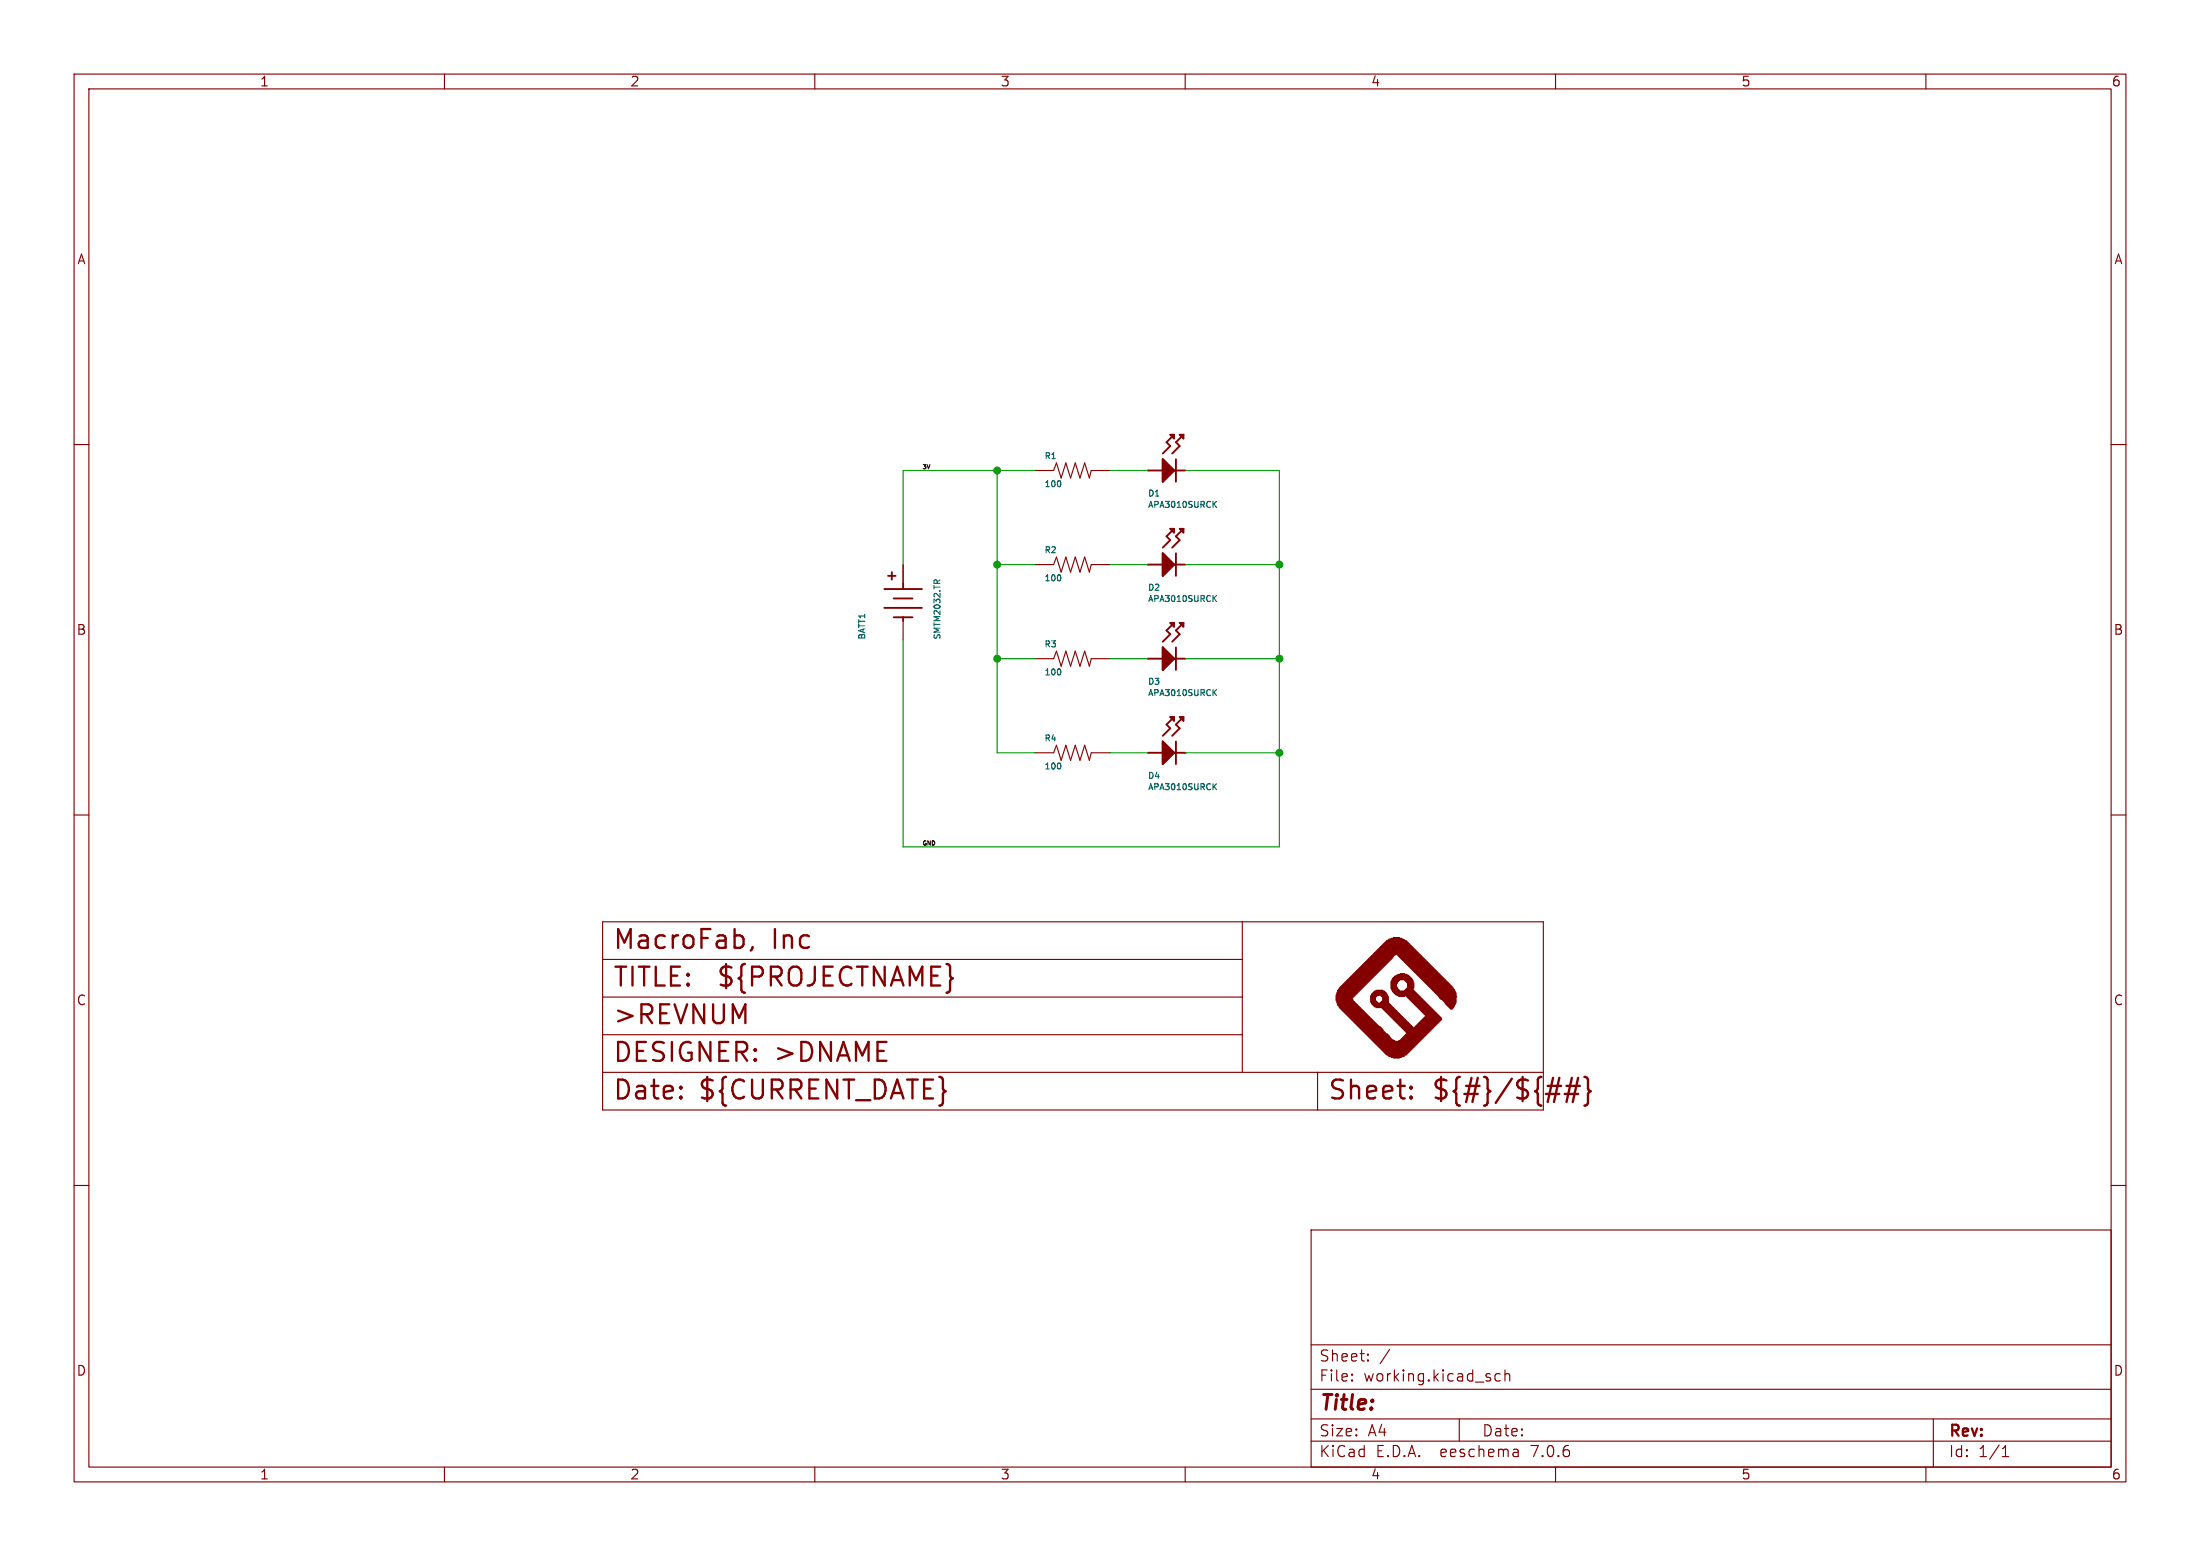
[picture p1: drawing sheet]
<svg xmlns="http://www.w3.org/2000/svg" width="297mm" height="210mm" viewBox="0 0 297 210" stroke-linecap="round" stroke-linejoin="round" font-family="sans-serif">
<g fill="none" stroke="#840000" stroke-width=".15">
<path d="M10 10h277v190h-277zM12 12h273v186h-273zM60 10v2M110 10v2M160 10v2M210 10v2M260 10v2M10 60h2M285 60h2M121.9 76.2v2.5M139.7 63.5h2.5l.4-1 .7 2 .6-2 .6 2 .7-2 .6 2 .6-2 .7 2 .2-1h2.6M139.7 76.2h2.5l.4-1 .7 2 .6-2 .6 2 .7-2 .6 2 .6-2 .7 2 .2-1h2.6"/>
<path d="M154.9 76.2h.1M154.9 63.5h.1M160 76.2h.1M160 63.5h.1M121.9 83.8v2.6M139.7 88.9h2.5l.4-1 .7 2 .6-2 .6 2 .7-2 .6 2 .6-2 .7 2 .2-1h2.6M154.9 88.9h.1M160 88.9h.1M10 110h2M139.7 101.6h2.5l.4-1 .7 2 .6-2 .6 2 .7-2 .6 2 .6-2 .7 2 .2-1h2.6M154.9 101.6h.1M160 101.6h.1"/>
<path d="M285 110h2M81.4 124.4h127v25.4h-127zM81.4 134.6h86.3M81.4 139.7h86.3M81.4 129.5h86.3M167.7 124.4v20.3M10 160h2M81.4 144.7h127M177.9 144.7v5.1M285 160h2M177 166h108v32h-108zM60 198v2"/>
<path d="M110 198v2M160 198v2M177 194.5h108M177 191.5h108M177 187.5h108M177 181.5h108M182.5 186.3h.1l-.1 .1M182.5 186.3v.1M182.5 185.5v.1M182.5 185.5h.1l-.1 .1M184.7 183.6v.1M184.7 183.6h-.1l.1 .1"/>
<path d="M184.7 182.8v.1M184.7 182.8h-.1l.1 .1M187.6 182.1l-1.3 2M197 191.5v3M202.5 185.5l-.4-.1-.3 .3v.4l.2 .2 .1 .1 .4-.1M203.2 185.5a.37 .37 0 0 1 .6 .1v.8M203.2 184.9v1.5M204.9 195.7l.1 .9M205 196.5l-.2 .1M205 196h-.2M210 198v2M260 198v2"/>
<path d="M261 191.5v6.5M270.3 196.6h.9M270.3 195.5l.4-.4v1.5"/>
</g>
<g fill="none" stroke="#006464" stroke-width=".15">
<path d="M126.1 78.4l.1-.1 .3 .1M126.9 78.3l-.4 .2M143.1 65l.1 .2-.1 .4M143.1 77.7l.1 .2-.1 .4M163.9 68l.3 .5M164.2 67.7l-.4 .4M143.1 90.4l.1 .2-.1 .4M163.9 80.7l.3 .5M163.9 93.4l.3 .5M164.2 80.4l-.4 .4M164.2 93.1l-.4 .4M143.1 103.1l.1 .2-.1 .4"/>
<path d="M163.9 106.1l.3 .5M164.2 105.8l-.4 .4"/>
</g>
<g fill="none" stroke="#840000" stroke-width=".25">
<path d="M158 58.7h.5v.5zM158.5 58.7l-1 1 .5 .5-1 1M159.3 58.7h.5v.5zM159.8 58.7l-1.1 1 .6 .5-1.1 1M119.4 79.5h5.1M119.9 77.7h1M120.4 77.2v1M121.9 78.7v.8M154.9 76.2h5.1M154.9 63.5h5.1M157 62l1.5 1.5-1.5 1.5zM157 74.7l1.5 1.5-1.5 1.5z"/>
<path d="M158 71.4h.5v.5zM158.5 71.4l-1 1 .5 .5-1 1M158.7 62v3M158.7 74.7v3M159.3 71.4h.5v.5zM159.8 71.4l-1.1 1 .6 .5-1.1 1M119.4 82h5.1M120.6 83.3h2.6M120.6 80.8h2.6M121.9 83.3v.5M154.9 88.9h5.1M157 87.4l1.5 1.5-1.5 1.5z"/>
<path d="M158 84.1h.5v.5zM158 96.8h.5v.5zM158.5 96.8l-1 1 .5 .5-1 1M158.5 84.1l-1 1 .5 .5-1 1M158.7 87.4v3M159.3 84.1h.5v.5zM159.3 96.8h.5v.5zM159.8 96.8l-1.1 1 .6 .5-1.1 1M159.8 84.1l-1.1 1 .6 .5-1.1 1M154.9 101.6h5.1M157 100.1l1.5 1.5-1.5 1.5zM158.7 100.1v3"/>
</g>
<g fill="#840000" stroke="#840000" stroke-width=".25">
<path d="M157 74.7l1.5 1.5-1.5 1.5z"/>
<path d="M157 100.1l1.5 1.5-1.5 1.5z"/>
<path d="M157 62l1.5 1.5-1.5 1.5z"/>
<path d="M157 87.4l1.5 1.5-1.5 1.5z"/>
</g>
<g fill="#840000" stroke="#840000" stroke-width=".15">
<path d="M180.4 135h2.2v.1h-2.2z"/>
<path d="M180.4 134.9h2.2v.1h-2.2z"/>
<path d="M180.4 134.8h2.1v.1h-2.1z"/>
<path d="M180.4 134.7h2.1v.1h-2.1z"/>
<path d="M180.4 134.6h2.2v.1h-2.2z"/>
<path d="M180.4 134.5h2.3v.1h-2.3z"/>
<path d="M180.4 134.4h2.4v.1h-2.4z"/>
<path d="M180.4 134.3h2.5v.1h-2.5z"/>
<path d="M180.5 135.3h2.4v.1h-2.4z"/>
<path d="M180.5 135.2h2.3v.1h-2.3z"/>
<path d="M180.5 135.1h2.2v.1h-2.2z"/>
<path d="M180.5 134.2h2.5v.1h-2.5z"/>
<path d="M180.5 134.1h2.6v.1h-2.6z"/>
<path d="M180.5 134h2.7v.1h-2.7z"/>
<path d="M180.6 135.6h2.6v.1h-2.6z"/>
<path d="M180.6 135.5h2.5v.1h-2.5z"/>
<path d="M180.6 135.4h2.4v.1h-2.4z"/>
<path d="M180.6 133.9h2.7v.1h-2.7z"/>
<path d="M180.6 133.8h2.8v.1h-2.8z"/>
<path d="M180.6 133.7h2.9v.1h-2.9z"/>
<path d="M180.7 135.7h2.6v.1h-2.6z"/>
<path d="M180.7 133.6h2.9v.1h-2.9z"/>
<path d="M180.8 135.9h2.7v.1h-2.7z"/>
<path d="M180.8 135.8h2.6v.1h-2.6z"/>
<path d="M180.8 133.5h2.9v.1h-2.9z"/>
<path d="M180.8 133.4h3v.1h-3z"/>
<path d="M180.9 136h2.7v.1h-2.7z"/>
<path d="M180.9 133.2h3v.2h-3z"/>
<path d="M181 136.1h2.7v.1h-2.7z"/>
<path d="M181 133.1h3v.1h-3z"/>
<path d="M181.1 136.2h2.7v.1h-2.7z"/>
<path d="M181.1 133h3v.1h-3z"/>
<path d="M181.2 136.3h2.7v.1h-2.7z"/>
<path d="M181.2 132.9h3.1v.1h-3.1z"/>
<path d="M181.3 136.4h2.7v.1h-2.7z"/>
<path d="M181.3 132.8h3.1v.1h-3.1z"/>
<path d="M181.4 136.5h2.7v.1h-2.7z"/>
<path d="M181.4 132.7h3.1v.1h-3.1z"/>
<path d="M181.5 136.6h2.8v.1h-2.8z"/>
<path d="M181.5 132.6h3.1v.1h-3.1z"/>
<path d="M181.6 136.7h2.8v.1h-2.8z"/>
<path d="M181.6 132.5h3.1v.1h-3.1z"/>
<path d="M181.7 136.8h2.8v.1h-2.8z"/>
<path d="M181.7 132.4h3.1v.1h-3.1z"/>
<path d="M181.8 136.9h2.8v.1h-2.8z"/>
<path d="M181.8 132.3h3.1v.1h-3.1z"/>
<path d="M181.9 137h2.8v.1h-2.8z"/>
<path d="M181.9 132.2h3.1v.1h-3.1z"/>
<path d="M182 137.1h2.8v.1h-2.8z"/>
<path d="M182 132.1h3.1v.1h-3.1z"/>
<path d="M182.1 137.2h2.8v.1h-2.8z"/>
<path d="M182.1 132h3.1v.1h-3.1z"/>
<path d="M182.2 137.3h2.8v.1h-2.8z"/>
<path d="M182.2 131.9h3.1v.1h-3.1z"/>
<path d="M182.3 137.4h2.8v.1h-2.8z"/>
<path d="M182.3 131.8h3.1v.1h-3.1z"/>
<path d="M182.4 137.5h2.8v.1h-2.8z"/>
<path d="M182.4 131.7h3.1v.1h-3.1z"/>
<path d="M182.5 137.6h2.8v.1h-2.8z"/>
<path d="M182.5 131.6h3.1v.1h-3.1z"/>
<path d="M182.6 137.7h2.8v.1h-2.8z"/>
<path d="M182.6 131.5h3.1v.1h-3.1z"/>
<path d="M182.7 137.8h2.8v.1h-2.8z"/>
<path d="M182.7 131.4h3.1v.1h-3.1z"/>
<path d="M182.8 137.9h2.8v.1h-2.8z"/>
<path d="M182.8 131.3h3.1v.1h-3.1z"/>
<path d="M182.9 138h2.8v.1h-2.8z"/>
<path d="M182.9 131.2h3.1v.1h-3.1z"/>
<path d="M183 138.1h2.8v.1h-2.8z"/>
<path d="M183 131.1h3.1v.1h-3.1z"/>
<path d="M183.1 138.2h2.8v.1h-2.8z"/>
<path d="M183.1 131h3.1v.1h-3.1z"/>
<path d="M183.2 138.3h2.8v.1h-2.8z"/>
<path d="M183.2 130.9h3.1v.1h-3.1z"/>
<path d="M183.3 138.4h2.8v.1h-2.8z"/>
<path d="M183.3 130.8h3.1v.1h-3.1z"/>
<path d="M183.4 138.5h2.9v.1h-2.9z"/>
<path d="M183.4 130.7h3.1v.1h-3.1z"/>
<path d="M183.5 138.6h2.9v.1h-2.9z"/>
<path d="M183.5 130.6h3.1v.1h-3.1z"/>
<path d="M183.6 138.7h2.9v.1h-2.9z"/>
<path d="M183.6 130.5h3.1v.1h-3.1z"/>
<path d="M183.7 138.8h2.9v.1h-2.9z"/>
<path d="M183.7 130.4h3.1v.1h-3.1z"/>
<path d="M183.8 138.9h2.9v.1h-2.9z"/>
<path d="M183.8 130.3h3.1v.1h-3.1z"/>
<path d="M183.9 139h2.8v.1h-2.8z"/>
<path d="M183.9 130.2h3.1v.1h-3.1z"/>
<path d="M184 139.1h2.8v.1h-2.8z"/>
<path d="M184 130.1h3.1v.1h-3.1z"/>
<path d="M184.1 139.2h2.8v.1h-2.8z"/>
<path d="M184.1 130h3.1v.1h-3.1z"/>
<path d="M184.3 139.3h2.7v.1h-2.7z"/>
<path d="M184.3 129.9h3v.1h-3z"/>
<path d="M184.4 139.4h2.7v.1h-2.7z"/>
<path d="M184.4 129.8h3v.1h-3z"/>
<path d="M184.5 139.5h2.8v.1h-2.8z"/>
<path d="M184.5 129.7h3v.1h-3z"/>
<path d="M184.6 139.6h2.8v.2h-2.8z"/>
<path d="M184.6 129.6h3v.1h-3z"/>
<path d="M184.7 139.8h2.8v.1h-2.8z"/>
<path d="M184.7 129.5h3v.1h-3z"/>
<path d="M184.8 139.9h2.8v.1h-2.8z"/>
<path d="M184.8 129.4h3v.1h-3z"/>
<path d="M184.9 140h2.7v.1h-2.7z"/>
<path d="M184.9 129.3h3v.1h-3z"/>
<path d="M185 140.1h2.7v.1h-2.7z"/>
<path d="M185 129.2h3v.1h-3z"/>
<path d="M185.1 140.2h2.7v.1h-2.7z"/>
<path d="M185.1 135.2h.8v.1h-.8z"/>
<path d="M185.1 135.1h.7v.1h-.7z"/>
<path d="M185.1 135h.6v.1h-.6z"/>
<path d="M185.1 134.9h.6v.1h-.6z"/>
<path d="M185.1 134.8h.6v.1h-.6z"/>
<path d="M185.1 134.7h.6v.1h-.6z"/>
<path d="M185.1 134.6h.6v.1h-.6z"/>
<path d="M185.1 134.5h.7v.1h-.7z"/>
<path d="M185.1 134.4h.8v.1h-.8z"/>
<path d="M185.1 129.1h2.9v.1h-2.9z"/>
<path d="M185.2 140.3h2.7v.1h-2.7z"/>
<path d="M185.2 135.4h2.3v.1h-2.3z"/>
<path d="M185.2 135.3h.8v.1h-.8z"/>
<path d="M185.2 134.3h.9v.1h-.9z"/>
<path d="M185.2 134.2h2v.1h-2z"/>
<path d="M185.2 129h2.9v.1h-2.9z"/>
<path d="M185.3 140.4h2.8v.1h-2.8z"/>
<path d="M185.3 135.5h2.3v.1h-2.3z"/>
<path d="M185.3 134.1h1.9v.1h-1.9z"/>
<path d="M185.3 128.9h2.9v.1h-2.9z"/>
<path d="M185.4 140.5h2.9v.1h-2.9z"/>
<path d="M185.4 135.6h2.3v.1h-2.3z"/>
<path d="M185.4 134h1.7v.1h-1.7z"/>
<path d="M185.4 128.8h3v.1h-3z"/>
<path d="M185.5 140.6h6.1v.1h-6.1z"/>
<path d="M185.5 135.7h2.3v.1h-2.3z"/>
<path d="M185.5 133.9h1.5v.1h-1.5z"/>
<path d="M185.5 128.7h6.1v.1h-6.1z"/>
<path d="M185.6 140.7h5.9v.1h-5.9z"/>
<path d="M185.6 135.8h2.3v.1h-2.3z"/>
<path d="M185.6 133.8h1.3v.1h-1.3z"/>
<path d="M185.6 128.6h5.9v.1h-5.9z"/>
<path d="M185.7 140.8h5.7v.1h-5.7z"/>
<path d="M185.7 128.5h5.7v.1h-5.7z"/>
<path d="M185.8 140.9h5.5v.1h-5.5z"/>
<path d="M185.8 135.9h2.2v.1h-2.2z"/>
<path d="M185.8 133.7h.9v.1h-.9z"/>
<path d="M185.8 128.4h5.5v.1h-5.5z"/>
<path d="M185.9 141h5.3v.1h-5.3z"/>
<path d="M185.9 128.3h5.3v.1h-5.3z"/>
<path d="M186 141.1h5.1v.1h-5.1z"/>
<path d="M186 128.2h5.1v.1h-5.1z"/>
<path d="M186.1 141.2h4.9v.1h-4.9z"/>
<path d="M186.1 128.1h4.9v.1h-4.9z"/>
<path d="M186.2 141.3h4.7v.1h-4.7z"/>
<path d="M186.2 128h4.7v.1h-4.7z"/>
<path d="M186.3 141.4h4.5v.1h-4.5z"/>
<path d="M186.3 134.3h1v.1h-1z"/>
<path d="M186.3 127.9h4.5v.1h-4.5z"/>
<path d="M186.4 141.5h4.3v.1h-4.3z"/>
<path d="M186.4 135.3h1v.1h-1z"/>
<path d="M186.4 127.8h4.3v.1h-4.3z"/>
<path d="M186.5 141.6h4.1v.1h-4.1z"/>
<path d="M186.5 135.2h.9v.1h-.9z"/>
<path d="M186.5 134.4h.8v.1h-.8z"/>
<path d="M186.5 127.7h4.1v.1h-4.1z"/>
<path d="M186.6 141.7h3.8v.1h-3.8z"/>
<path d="M186.6 136h1.5v.1h-1.5z"/>
<path d="M186.6 135.1h.8v.1h-.8z"/>
<path d="M186.6 134.5h.8v.1h-.8z"/>
<path d="M186.6 127.6h3.8v.1h-3.8z"/>
<path d="M186.7 141.8h3.6v.1h-3.6z"/>
<path d="M186.7 136.1h1.5v.1h-1.5z"/>
<path d="M186.7 135h.7v.1h-.7z"/>
<path d="M186.7 134.9h.7v.1h-.7z"/>
<path d="M186.7 134.8h.7v.1h-.7z"/>
<path d="M186.7 134.7h.7v.1h-.7z"/>
<path d="M186.7 134.6h.7v.1h-.7z"/>
<path d="M186.7 127.5h3.6v.1h-3.6z"/>
<path d="M186.8 141.9h3.4v.1h-3.4z"/>
<path d="M186.8 136.2h1.5v.1h-1.5z"/>
<path d="M186.8 127.4h3.4v.1h-3.4z"/>
<path d="M186.9 142h3.2v.1h-3.2z"/>
<path d="M186.9 136.3h1.5v.1h-1.5z"/>
<path d="M186.9 127.3h3.2v.1h-3.2z"/>
<path d="M187 142.1h3v.1h-3z"/>
<path d="M187 136.4h1.5v.1h-1.5z"/>
<path d="M187 127.2h3v.1h-3z"/>
<path d="M187.1 142.2h2.8v.1h-2.8z"/>
<path d="M187.1 136.5h1.5v.1h-1.5z"/>
<path d="M187.1 127.1h2.8v.1h-2.8z"/>
<path d="M187.2 142.3h2.6v.1h-2.6z"/>
<path d="M187.2 136.6h1.5v.1h-1.5z"/>
<path d="M187.2 126.9h2.6v.2h-2.6z"/>
<path d="M187.3 136.7h1.5v.1h-1.5z"/>
<path d="M187.4 142.4h2.2v.1h-2.2z"/>
<path d="M187.4 136.8h1.5v.1h-1.5z"/>
<path d="M187.4 126.8h2.2v.1h-2.2z"/>
<path d="M187.5 142.5h2v.1h-2z"/>
<path d="M187.5 136.9h1.5v.1h-1.5z"/>
<path d="M187.5 126.7h1.9v.1h-1.9z"/>
<path d="M187.6 137h1.5v.1h-1.5z"/>
<path d="M187.7 137.1h1.5v.1h-1.5z"/>
<path d="M187.8 142.6h1.4v.1h-1.4z"/>
<path d="M187.8 137.2h1.5v.1h-1.5z"/>
<path d="M187.8 133.4h.8v.1h-.8z"/>
<path d="M187.8 133.2h.8v.2h-.8z"/>
<path d="M187.8 133.1h.7v.1h-.7z"/>
<path d="M187.8 133h.7v.1h-.7z"/>
<path d="M187.8 132.9h.7v.1h-.7z"/>
<path d="M187.8 132.8h.7v.1h-.7z"/>
<path d="M187.8 132.7h.7v.1h-.7z"/>
<path d="M187.8 132.6h.8v.1h-.8z"/>
<path d="M187.8 132.5h.8v.1h-.8z"/>
<path d="M187.8 132.4h.9v.1h-.9z"/>
<path d="M187.8 126.6h1.4v.1h-1.4z"/>
<path d="M187.9 137.3h1.5v.1h-1.5z"/>
<path d="M187.9 133.6h.9v.1h-.9z"/>
<path d="M187.9 133.5h.8v.1h-.8z"/>
<path d="M187.9 132.3h.9v.1h-.9z"/>
<path d="M187.9 132.2h1v.1h-1z"/>
<path d="M188 137.4h1.5v.1h-1.5z"/>
<path d="M188 133.8h3v.1h-3z"/>
<path d="M188 133.7h.9v.1h-.9z"/>
<path d="M188 132.1h2.7v.1h-2.7z"/>
<path d="M188 132h2.6v.1h-2.6z"/>
<path d="M188.1 142.7h.8v.1h-.8z"/>
<path d="M188.1 137.5h1.5v.1h-1.5z"/>
<path d="M188.1 133.9h3v.1h-3z"/>
<path d="M188.1 131.9h2.3v.1h-2.3z"/>
<path d="M188.1 126.5h.8v.1h-.8z"/>
<path d="M188.2 137.6h1.5v.1h-1.5z"/>
<path d="M188.2 134h3v.1h-3z"/>
<path d="M188.2 131.8h2.1v.1h-2.1z"/>
<path d="M188.3 137.7h1.5v.1h-1.5z"/>
<path d="M188.3 134.1h3v.1h-3z"/>
<path d="M188.3 131.7h1.9v.1h-1.9z"/>
<path d="M188.4 137.8h1.5v.1h-1.5z"/>
<path d="M188.4 134.2h3v.1h-3z"/>
<path d="M188.5 137.9h1.5v.1h-1.5z"/>
<path d="M188.5 131.6h1.6v.1h-1.6z"/>
<path d="M188.6 138h1.5v.1h-1.5z"/>
<path d="M188.6 134.3h2.9v.1h-2.9z"/>
<path d="M188.6 128.8h3.1v.1h-3.1z"/>
<path d="M188.7 138.1h1.5v.1h-1.5z"/>
<path d="M188.7 131.5h1.2v.1h-1.2z"/>
<path d="M188.7 128.9h3.1v.1h-3.1z"/>
<path d="M188.8 140.5h2.9v.1h-2.9z"/>
<path d="M188.8 138.2h1.5v.1h-1.5z"/>
<path d="M188.8 134.4h.8v.1h-.8z"/>
<path d="M188.8 129h3.1v.1h-3.1z"/>
<path d="M188.9 138.3h1.5v.1h-1.5z"/>
<path d="M188.9 129.1h3.1v.1h-3.1z"/>
<path d="M189 140.4h2.8v.1h-2.8z"/>
<path d="M189 138.4h1.6v.1h-1.6z"/>
<path d="M189 131.4h.6v.1h-.6z"/>
<path d="M189 129.2h3.1v.1h-3.1z"/>
<path d="M189.1 140.3h2.8v.1h-2.8z"/>
<path d="M189.1 138.5h1.6v.1h-1.6z"/>
<path d="M189.1 129.3h3.1v.1h-3.1z"/>
<path d="M189.2 140.2h2.8v.1h-2.8z"/>
<path d="M189.2 138.6h1.6v.1h-1.6z"/>
<path d="M189.2 129.4h3.1v.1h-3.1z"/>
<path d="M189.3 140.1h2.8v.1h-2.8z"/>
<path d="M189.3 138.7h4.1v.1h-4.1z"/>
<path d="M189.3 129.5h3.1v.1h-3.1z"/>
<path d="M189.4 140h2.8v.1h-2.8z"/>
<path d="M189.4 138.8h3.9v.1h-3.9z"/>
<path d="M189.4 129.6h3.1v.1h-3.1z"/>
<path d="M189.5 139.9h2.8v.1h-2.8z"/>
<path d="M189.5 138.9h3.7v.1h-3.7z"/>
<path d="M189.5 129.7h3.1v.1h-3.1z"/>
<path d="M189.6 139.8h2.8v.1h-2.8z"/>
<path d="M189.6 139h3.5v.1h-3.5z"/>
<path d="M189.6 133.7h1.3v.1h-1.3z"/>
<path d="M189.6 132.2h1.1v.1h-1.1z"/>
<path d="M189.6 129.8h3.1v.1h-3.1z"/>
<path d="M189.7 139.6h2.8v.2h-2.8z"/>
<path d="M189.7 139.1h3.3v.1h-3.3z"/>
<path d="M189.7 133.6h1.1v.1h-1.1z"/>
<path d="M189.7 132.3h1.1v.1h-1.1z"/>
<path d="M189.7 129.9h3.1v.1h-3.1z"/>
<path d="M189.8 139.5h2.8v.1h-2.8z"/>
<path d="M189.8 139.2h3.1v.1h-3.1z"/>
<path d="M189.8 134.4h1.8v.1h-1.8z"/>
<path d="M189.8 133.5h1v.1h-1z"/>
<path d="M189.8 132.4h1v.1h-1z"/>
<path d="M189.8 130h3.1v.1h-3.1z"/>
<path d="M189.9 139.4h2.8v.1h-2.8z"/>
<path d="M189.9 139.3h2.9v.1h-2.9z"/>
<path d="M189.9 134.5h1.8v.1h-1.8z"/>
<path d="M189.9 133.4h.9v.1h-.9z"/>
<path d="M189.9 132.5h.9v.1h-.9z"/>
<path d="M189.9 130.1h3.1v.1h-3.1z"/>
<path d="M190 134.6h1.8v.1h-1.8z"/>
<path d="M190 133.2h.9v.2h-.9z"/>
<path d="M190 133.1h.9v.1h-.9z"/>
<path d="M190 133h.9v.1h-.9z"/>
<path d="M190 132.9h.9v.1h-.9z"/>
<path d="M190 132.8h.9v.1h-.9z"/>
<path d="M190 132.7h.9v.1h-.9z"/>
<path d="M190 132.6h.9v.1h-.9z"/>
<path d="M190 130.2h3.1v.1h-3.1z"/>
<path d="M190.1 134.7h1.8v.1h-1.8z"/>
<path d="M190.1 130.3h3.1v.1h-3.1z"/>
<path d="M190.2 134.8h1.8v.1h-1.8z"/>
<path d="M190.2 130.4h3.1v.1h-3.1z"/>
<path d="M190.3 134.9h1.8v.1h-1.8z"/>
<path d="M190.3 130.5h3.1v.1h-3.1z"/>
<path d="M190.4 135h1.8v.1h-1.8z"/>
<path d="M190.4 130.6h3.1v.1h-3.1z"/>
<path d="M190.6 135.1h1.7v.1h-1.7z"/>
<path d="M190.6 130.7h3v.1h-3z"/>
<path d="M190.7 135.2h1.7v.1h-1.7z"/>
<path d="M190.7 130.8h3v.1h-3z"/>
<path d="M190.8 135.3h1.7v.1h-1.7z"/>
<path d="M190.8 130.9h3v.1h-3z"/>
<path d="M190.9 135.4h1.7v.1h-1.7z"/>
<path d="M190.9 131h3v.1h-3z"/>
<path d="M191 138.6h2.5v.1h-2.5z"/>
<path d="M191 135.5h1.7v.1h-1.7z"/>
<path d="M191 131.1h3v.1h-3z"/>
<path d="M191.1 138.5h2.5v.1h-2.5z"/>
<path d="M191.1 135.6h1.7v.1h-1.7z"/>
<path d="M191.1 131.2h3v.1h-3z"/>
<path d="M191.2 138.4h2.5v.1h-2.5z"/>
<path d="M191.2 135.7h1.7v.1h-1.7z"/>
<path d="M191.2 131.3h3v.1h-3z"/>
<path d="M191.3 138.3h2.5v.1h-2.5z"/>
<path d="M191.3 135.8h1.7v.1h-1.7z"/>
<path d="M191.3 131.4h3v.1h-3z"/>
<path d="M191.4 138.2h2.5v.1h-2.5z"/>
<path d="M191.4 135.9h1.7v.1h-1.7z"/>
<path d="M191.4 131.5h3v.1h-3z"/>
<path d="M191.5 138.1h2.5v.1h-2.5z"/>
<path d="M191.5 136h1.7v.1h-1.7z"/>
<path d="M191.5 131.6h3v.1h-3z"/>
<path d="M191.6 138h2.5v.1h-2.5z"/>
<path d="M191.6 136.1h1.7v.1h-1.7z"/>
<path d="M191.6 131.7h3v.1h-3z"/>
<path d="M191.7 137.9h2.5v.1h-2.5z"/>
<path d="M191.7 136.2h1.7v.1h-1.7z"/>
<path d="M191.7 131.8h3v.1h-3z"/>
<path d="M191.8 137.8h2.5v.1h-2.5z"/>
<path d="M191.8 136.3h1.7v.1h-1.7z"/>
<path d="M191.8 131.9h3v.1h-3z"/>
<path d="M191.9 137.7h2.5v.1h-2.5z"/>
<path d="M191.9 136.4h1.7v.1h-1.7z"/>
<path d="M191.9 132h3v.1h-3z"/>
<path d="M192 137.6h2.5v.1h-2.5z"/>
<path d="M192 136.5h1.7v.1h-1.7z"/>
<path d="M192 132.1h3v.1h-3z"/>
<path d="M192.1 137.5h2.5v.1h-2.5z"/>
<path d="M192.1 136.6h1.7v.1h-1.7z"/>
<path d="M192.1 132.2h3v.1h-3z"/>
<path d="M192.2 137.4h2.4v.1h-2.4z"/>
<path d="M192.2 136.7h1.7v.1h-1.7z"/>
<path d="M192.2 132.3h3v.1h-3z"/>
<path d="M192.3 137.3h2.2v.1h-2.2z"/>
<path d="M192.3 136.8h1.7v.1h-1.7z"/>
<path d="M192.3 132.4h3v.1h-3z"/>
<path d="M192.4 137.2h2v.1h-2z"/>
<path d="M192.4 136.9h1.7v.1h-1.7z"/>
<path d="M192.4 132.5h3v.1h-3z"/>
<path d="M192.5 137.1h1.8v.1h-1.8z"/>
<path d="M192.5 137h1.7v.1h-1.7z"/>
<path d="M192.5 132.6h3v.1h-3z"/>
<path d="M192.6 132.7h3v.1h-3z"/>
<path d="M192.7 132.8h3v.1h-3z"/>
<path d="M192.8 132.9h3v.1h-3z"/>
<path d="M192.9 133h3v.1h-3z"/>
<path d="M193 133.1h3v.1h-3z"/>
<path d="M193.1 133.2h3v.2h-3z"/>
<path d="M193.2 133.4h2.9v.1h-2.9z"/>
<path d="M193.3 133.5h2.9v.1h-2.9z"/>
<path d="M193.4 133.6h2.9v.1h-2.9z"/>
<path d="M193.5 133.7h2.8v.1h-2.8z"/>
<path d="M193.6 133.8h2.8v.1h-2.8z"/>
<path d="M193.7 133.9h2.7v.1h-2.7z"/>
<path d="M193.8 134h2.7v.1h-2.7z"/>
<path d="M193.9 134.1h2.6v.1h-2.6z"/>
<path d="M194 134.2h2.5v.1h-2.5z"/>
<path d="M194.1 134.3h2.4v.1h-2.4z"/>
<path d="M194.2 134.4h2.3v.1h-2.3z"/>
<path d="M194.3 134.6h2.2v.1h-2.2z"/>
<path d="M194.3 134.5h2.3v.1h-2.3z"/>
<path d="M194.4 134.7h2.1v.1h-2.1z"/>
<path d="M194.5 134.8h2v.1h-2z"/>
<path d="M194.7 134.9h1.8v.1h-1.8z"/>
<path d="M194.8 135h1.7v.1h-1.7z"/>
<path d="M194.9 135.1h1.6v.1h-1.6z"/>
<path d="M195 135.2h1.5v.1h-1.5z"/>
<path d="M195.1 135.4h1.3v.1h-1.3z"/>
<path d="M195.1 135.3h1.4v.1h-1.4z"/>
<path d="M195.2 135.5h1.2v.1h-1.2z"/>
<path d="M195.3 135.6h1v.1h-1z"/>
<path d="M195.4 135.7h.9v.1h-.9z"/>
<path d="M195.5 135.8h.7v.1h-.7z"/>
<path d="M195.6 135.9h.6v.1h-.6z"/>
<path d="M195.7 136h.4v.1h-.4z"/>
<path d="M195.8 136.1h.2v.1h-.2z"/>
</g>
<g fill="none" stroke="#840000" stroke-width=".32">
<path d="M101.6 127.8l-.2 .5M91.9 148l.1 .1-.1 .2M91.9 146.7l.1 .1-.1 .1M190.5 148l.1 .1-.1 .2M190.5 148l-.1 .1 .1 .2M190.5 146.7v.2M190.5 148v.3M190.5 146.7l.1 .1-.1 .1M190.5 146.7l-.1 .1 .1 .1M208.7 147.6h1.8M208.9 146.6h1.9M210.5 145.5l-.7 3.2"/>
<path d="M211.2 147.6h1.8M211.5 146.6h1.8M212.2 145.5l-.7 3.2M213 145.5l-.7 3.2M213.9 145.3l.4 .2 .1 .2v1.2l.1 .3 .2 .1-.2 .1-.1 .2v1.3l-.1 .2-.4 .1"/>
</g>
<path d="M134.6 63.5v38.1h5.1M134.6 76.2h5.1M139.7 63.5h-17.8v12.7M149.9 63.5h5M149.9 76.2h5M160 63.5h12.7v50.8h-50.8v-27.9M160 76.2h12.7M134.6 88.9h5.1M149.9 88.9h5M160 88.9h12.7M149.9 101.6h5M160 101.6h12.7" fill="none" stroke="#009600" stroke-width=".15"/>
<g fill="#009600" stroke="#009600" stroke-width=".15">
<circle cx="172.7" cy="88.9" r=".46"/>
<circle cx="172.7" cy="101.6" r=".46"/>
<circle cx="134.6" cy="88.9" r=".46"/>
<circle cx="172.7" cy="76.2" r=".46"/>
<circle cx="134.6" cy="63.5" r=".46"/>
<circle cx="134.6" cy="76.2" r=".46"/>
</g>
<g font-size="3.5" fill="#840000">
<text x="82.6" y="128.5">MacroFab,</text>
<text x="104.2" y="128.5">Inc</text>
<text x="82.6" y="133.6">TITLE:</text>
<text x="96.6" y="133.6">${PROJECTNAME}</text>
<text x="82.6" y="138.7">&gt;REVNUM</text>
<text x="82.6" y="143.8">DESIGNER: &gt;DNAME</text>
<text x="82.6" y="148.8">Date:</text>
<text x="94.1" y="148.8">${CURRENT_DATE}</text>
<text x="179.1" y="148.8">Sheet:</text>
<text x="193.1" y="148.8">${#}/${##}</text>
</g>
<text font-size="2.8" fill="#840000" x="178" y="190.9">Title:</text>
<g font-size="2.1" fill="#840000">
<text x="178" y="184">Sheet:</text>
<text x="178" y="186.7">File:</text>
<text x="184.1" y="186.7">working.kicad_sch</text>
<text x="178" y="196.9">KiCad</text>
<text x="178" y="194.1">Size:</text>
<text x="184.7" y="194.1">A4</text>
<text x="185.7" y="196.9">E.D.A.</text>
<text x="194.6" y="196.9">eeschema</text>
<text x="200" y="194.1">Date:</text>
<text x="207" y="196.9">7.0.6</text>
<text x="263" y="194.3">Rev:</text>
<text x="263" y="196.9">Id:</text>
<text x="267.1" y="196.9">1/1</text>
</g>
<g font-size="1.8" fill="#840000">
<text x="35" y="11.9">1</text>
<text x="85" y="11.9">2</text>
<text x="135" y="11.9">3</text>
<text x="185" y="11.9">4</text>
<text x="235" y="11.9">5</text>
<text x="285" y="11.9">6</text>
<text x="10.3" y="35.9">A</text>
<text x="285.3" y="35.9">A</text>
<text x="10.3" y="85.9">B</text>
<text x="285.3" y="85.9">B</text>
<text x="10.3" y="135.9">C</text>
<text x="285.3" y="135.9">C</text>
<text x="10.3" y="185.9">D</text>
<text x="285.3" y="185.9">D</text>
<text x="35" y="199.9">1</text>
<text x="85" y="199.9">2</text>
<text x="135" y="199.9">3</text>
<text x="185" y="199.9">4</text>
<text x="235" y="199.9">5</text>
<text x="285" y="199.9">6</text>
</g>
<g font-size="1.1" fill="#006464">
<text x="140.9" y="62.2">R1</text>
<text x="140.9" y="66">100</text>
<text x="154.9" y="67.2">D1</text>
<text x="154.9" y="68.8">APA3010SURCK</text>
<text x="140.9" y="74.9">R2</text>
<text x="140.9" y="78.7">100</text>
<text x="154.9" y="79.9">D2</text>
<text x="154.9" y="81.5">APA3010SURCK</text>
<text x="117" y="86.4" transform="rotate(-90 117 86.4)">BATT1</text>
<text x="127.2" y="86.4" transform="rotate(-90 127.2 86.4)">SMTM2032.TR</text>
<text x="140.9" y="87.6">R3</text>
<text x="140.9" y="91.4">100</text>
<text x="154.9" y="92.6">D3</text>
<text x="154.9" y="94.2">APA3010SURCK</text>
<text x="140.9" y="100.3">R4</text>
<text x="140.9" y="104.1">100</text>
<text x="154.9" y="105.3">D4</text>
<text x="154.9" y="106.9">APA3010SURCK</text>
</g>
<g font-size=".8" fill="#0f0f0f">
<text x="124.5" y="63.3">3V</text>
<text x="124.5" y="114.1">GND</text>
</g>
</svg>
